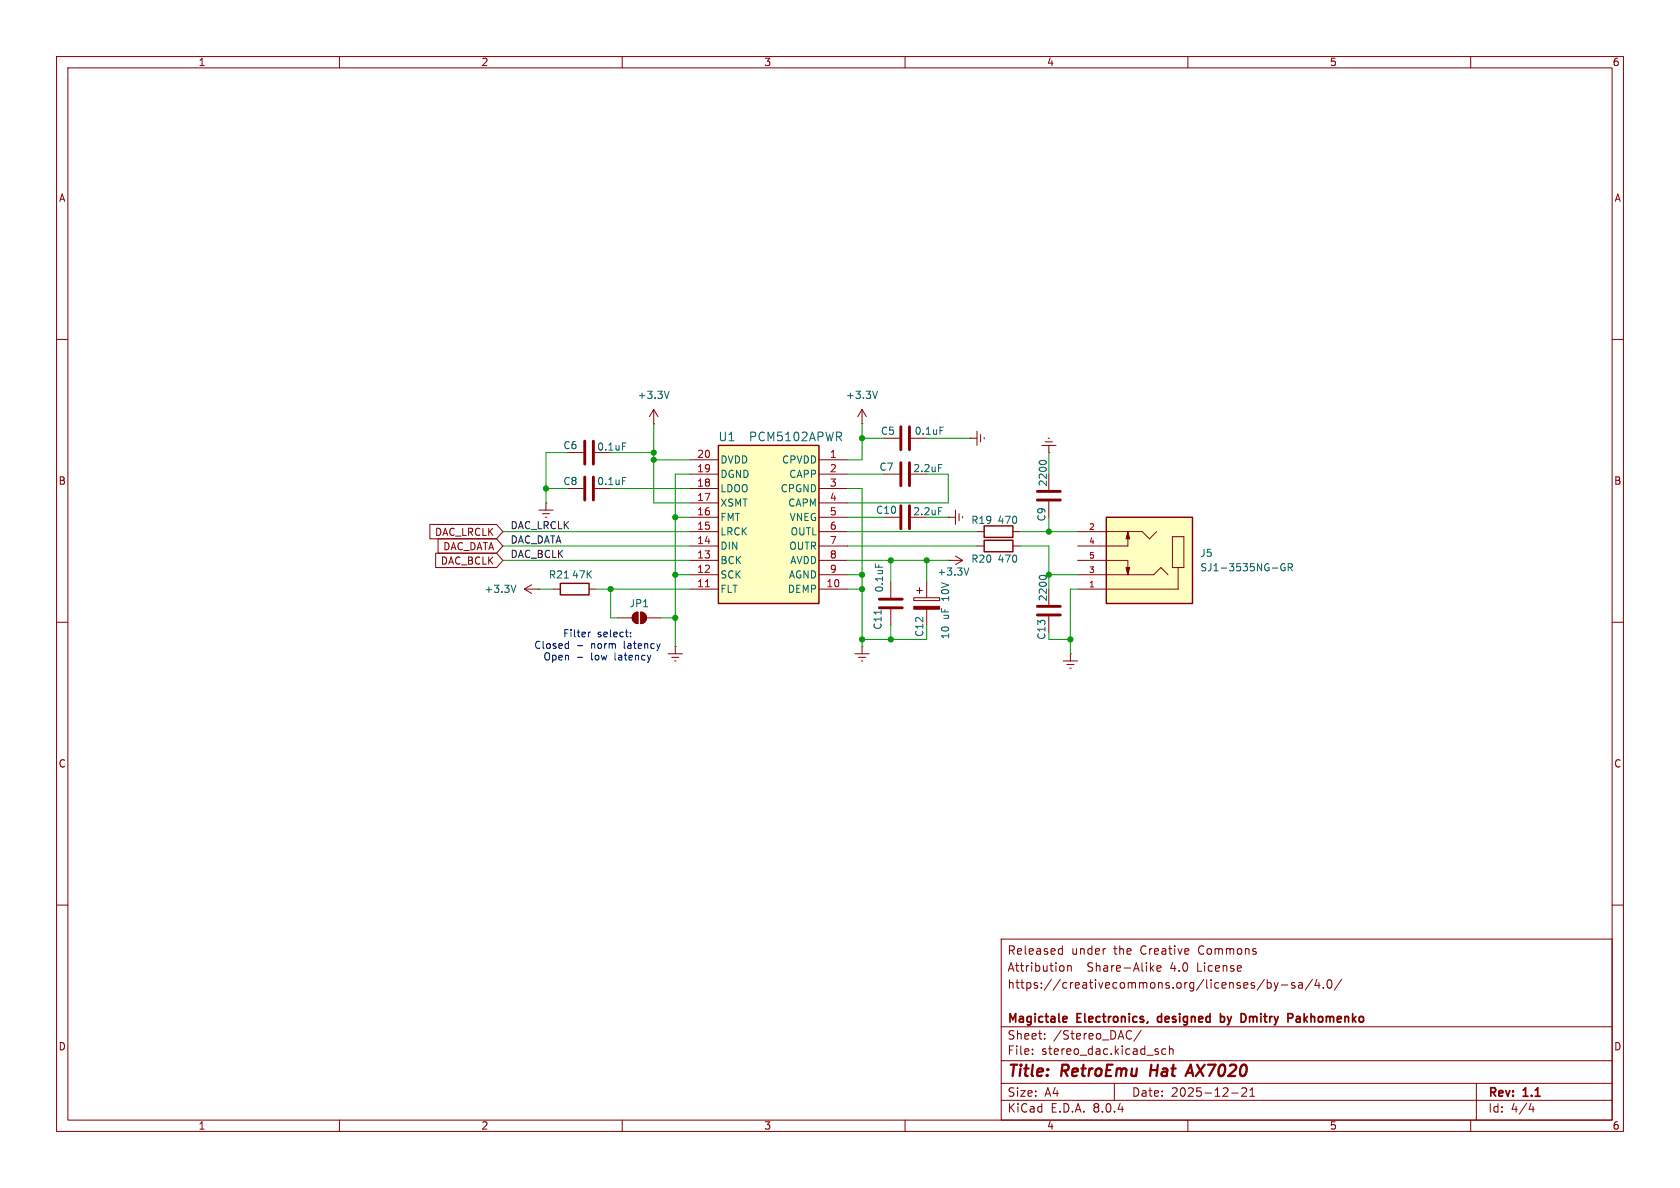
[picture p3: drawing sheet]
<svg xmlns="http://www.w3.org/2000/svg" width="297mm" height="210mm" viewBox="0 0 297 210" stroke-linecap="round" stroke-linejoin="round" font-family="sans-serif">
<g fill="none" stroke="#840000" stroke-width=".18">
<path d="M10 10h277v190h-277zM12 12h273v186h-273zM60 10v2M110 10v2M160 10v2M210 10v2M260 10v2M10 60h2M285 60h2M115.6 74.9h.1M115.6 72.4l-.8 1.3M115.6 72.4v2.5"/>
<path d="M115.6 72.4l.7 1.3M95.2 90.2h2.6M95.9 90.8h1.3M96.4 91.4h.2M96.5 88.9h.1M96.5 88.9v1.3M100.3 80h2.8M156.2 91.4h2.8M167.6 91.4h.1M167.6 91.4h1.3M168.9 90.2v2.5M169.5 90.8v1.3"/>
<path d="M170.2 91.3v.3M10 110h2M151.1 115.6h2.6M151.8 116.2h1.2M152.3 116.8h.2M152.4 114.3h.1M152.4 114.3v1.3M285 110h2M10 160h2M285 160h2M177 166h108v32h-108zM187.4 167.7l.4 .1"/>
<path d="M187.8 167.2v1.5M187.8 168.6l-.4 .1M188 170.8l.1 .2v.4l-.1 .2M188.7 170.8l.3-.1 .3 .1 .1 .9M188.7 170.7v1M195.3 167.7h.2M203.5 171.1l.5 .6M204 170.7l-.6 .6M204.5 171.2l.7-.1v-.3l-.5-.1-.2 .2 .1 .7h.6M223.5 173.1l-1.3 2M224 173.2v1.5M224 173.8l.5-.1 .2 .3v.4l-.1 .2h-.6"/>
<path d="M225.2 173.7l.4 1M225.6 174.7l-.1 .4-.3 .1M226 173.7l-.4 1M226.5 174.1h1.2M228.9 173.8l-.4-.1-.2 .2 .1 .2 .5 .2v.3h-.6M229.6 173.8h.6v.9M230.2 174.1h-.5a.29 .29 0 0 0-.2 .3 .29 .29 0 0 0 .2 .3l.5-.1M232 173.1l-1.3 2M232.8 173.1l-.3 1.1h.9M233.2 173.7v1M234 174.6v.1M234.7 173.3l.3-.1a.81 .81 0 0 1 .5 .6 .81 .81 0 0 1-.3 .8l-.1 .1a.81 .81 0 0 1-.4-1.4z"/>
<path d="M237.2 173.1l-1.3 2M60 198v2M110 198v2M160 198v2M177 194.5h108M177 191.5h108M177 187.5h108M177 181.5h108M182.5 186.3v.1M182.5 185.5v.1M184.7 183.6v.1M184.7 182.8v.1"/>
<path d="M197 191.5v3M200 182.3h.1M200 183.6l-.3 .1M201.7 182.1l-1.2 2M206.1 185.5l-.4-.1-.3 .3v.4l.1 .2h.6M206.7 185.5l.3-.1 .3 .1 .1 .9M206.7 184.9v1.5M210 198v2M217.7 193.2h1.2M219.5 192.4l.6-.1 .2 .1 .1 .3-.9 1.1h.9M221 193.8h.8M221 192.7l.4-.4v1.5"/>
<path d="M260 198v2M261 191.5v6.5M270.7 195l-.4 1.1h.9M271 195.6v1"/>
</g>
<path d="M203.6 188.2l-.3 2M209.6 190.2l.9-2 .4 2M209.8 189.6h1" fill="none" stroke="#840000" stroke-width=".4"/>
<path d="M188.1 179.7l.5 .1v.2l-.7 .2M204.7 179.8v.7M215.8 179.8l.4-.1 .2 .1M215.8 179.2v1.5M220.1 179.4l.2 .4-.2 .7M229.6 179.7l-.4 .1M188.6 180.6l-.5 .1M202.9 180.6l-.1 .2M216.4 180.5l-.2 .2-.4-.1M229.7 180.1h-.4a.29 .29 0 0 0-.2 .3 .29 .29 0 0 0 .2 .3h.4" fill="none" stroke="#840000" stroke-width=".3"/>
<path d="M103.4 78v4M104.9 78v4M159.3 89.4v4.1M160.8 89.4v4.1" fill="none" stroke="#840000" stroke-width=".51"/>
<path d="M110 78.3h.7M118.3 69.2l-.4 1.2M165.9 89.7h.6" fill="none" stroke="#006464" stroke-width=".18"/>
<path d="M127 78.7h17.8v28h-17.8z" fill="#ffffc2"/>
<path d="M127 78.7h17.8v28h-17.8zM174 93h5.1v2h-5.1zM174 95.5h5.1v2h-5.1zM99.1 103.1h5v2.1h-5z" fill="none" stroke="#840000" stroke-width=".25"/>
<g fill="none" stroke="#840000" stroke-width=".18">
<path d="M152.4 74.9h.1M152.4 72.4l-.8 1.3M152.4 72.4v2.5M152.4 72.4l.8 1.3M156.2 77.5h2.8M161 77.5h2.8M184.1 78.7h2.6M184.8 78.1h1.3M185.3 77.5h.2M185.4 78.7v1.3M100.3 86.4h2.8M121.9 81.3h5.1"/>
<path d="M121.9 99.1h5.1M121.9 96.5h5.1M121.9 94h5.1M121.9 91.4h5.1M121.9 88.9h5.1M121.9 86.4h5.1M121.9 83.8h5.1M144.8 81.3h5.1M144.8 99.1h5.1M144.8 96.5h5.1M144.8 94h5.1M144.8 91.4h5.1"/>
<path d="M144.8 88.9h5.1M144.8 86.4h5.1M144.8 83.8h5.1M156.2 83.8h2.8M167.6 99.1h.1M167.6 99.1h2.6M168.9 98.3l1.3 .8M170.2 99.1l-1.3 .7M172.7 96.5h1.3M172.7 94h1.3M179.1 96.5h1.2M179.1 94h1.2"/>
<path d="M185.4 80h.1M185.4 88.6v2.8M92.7 104.1h2.5M92.7 104.1l1.3 .8M94 103.4l-1.3 .7M95.2 104.1h.1M97.8 104.1h1.3M104.1 104.1h1.3M121.9 104.1h5.1M121.9 101.6h5.1M144.8 104.1h5.1M144.8 101.6h5.1"/>
<path d="M157.5 102.9v2.8M157.5 107.7v2.8M161.5 105.7h4.6v.5h-4.6zM162.1 104.4h1M162.6 103.9v1M163.8 102.9v2.8M163.8 107.7v2.8"/>
</g>
<path d="M124.7 103.7h.7" fill="none" stroke="#a90000" stroke-width=".18"/>
<path d="M148.3 77.2l.5 .7M148.7 76.5v.5M155.1 69.2l-.4 1.2M166.2 75.5h.6M110 84.4h.7M154.8 99.7v.6M165.9 82.1h.6M183.7 81.7a.79 .79 0 0 1 1.3 0M91.2 103.4l-.4 1.3M99.8 102.2h.7M155.8 107.9v.7M171.3 100.4l-.4 1.3" fill="none" stroke="#006464" stroke-width=".18"/>
<path d="M159.3 75.4v4.1M160.8 75.4v4.1M103.4 84.3v4.1M104.9 84.3v4.1M159.3 81.8v4.1M160.8 81.8v4.1M183.4 86.9h4.1M183.4 88.4h4.1M155.4 105.9h4.1M155.4 107.4h4.1" fill="none" stroke="#840000" stroke-width=".51"/>
<path d="M161.5 107.2h4.6v.5h-4.6z" fill="#840000" stroke="#840000" stroke-width=".18"/>
<path d="M195.6 91.4h15.2v15.3h-15.2z" fill="#ffffc2"/>
<path d="M195.6 91.4h15.2v15.3h-15.2z" fill="none" stroke="#840000" stroke-width=".25"/>
<g fill="none" stroke="#840000" stroke-width=".18">
<path d="M171.4 77.5h.1M171.4 77.5h1.3M172.7 76.2v2.5M173.4 76.8v1.3M174 77.3v.3M76 92.7h11.8l1.1 1.3-1.1 1.3h-11.8zM77 97.8h10.8l1.1 1.3-1.1 1.2h-10.8zM77.4 95.2h10.4l1.1 1.3-1.1 1.3h-10.4zM190.5 94h11.4l1.3 1.3 1.3-1.3M190.5 99.1h8.9v2.5M199.4 94v2.5h-8.9M207.3 94.9h2v5.4h-2z"/>
<path d="M109.2 109.2h2.6M112.1 108.5l.7-.3v2a1.02 1.02 0 0 1-1-.6 1.02 1.02 0 0 1 .3-1.1zM113.3 108.2a1.02 1.02 0 0 1 1 1 1.02 1.02 0 0 1-1 1zM114.3 109.2h2.5M118.1 115.6h2.5M118.7 116.2h1.3M119.3 116.8h.2M119.4 114.3h.1M119.4 114.3v1.3M185.4 109v2.8M188 116.8h2.5M188.6 117.5h1.3"/>
<path d="M189.1 118.1h.3M189.2 115.6h.1M189.2 115.6v1.2M190.5 101.6h13.5l1.2-1.3 1.3 1.3M208.3 100.3v3.8h-17.8"/>
</g>
<g fill="#840000" stroke="#840000" stroke-width=".18">
<path d="M199.4 94l.3 1.3h-.6z"/>
<path d="M199.1 100.3h.6l-.3 1.3z"/>
<path d="M112.1 108.5l.7-.3v2a1.02 1.02 0 0 1-1-.6 1.02 1.02 0 0 1 .3-1.1z"/>
<path d="M113.3 108.2a1.02 1.02 0 0 1 1 1 1.02 1.02 0 0 1-1 1z"/>
</g>
<path d="M227.1 99.7a.59 .59 0 0 0-.7 .6 .59 .59 0 0 0 .7 .5l.1-.4h-.2M183.7 102a.79 .79 0 0 1 1.3 0M227.7 100.3l.6-.1 .2-.1-.1-.3-.7-.2v1.3M228 100.3l.5 .6" fill="none" stroke="#006464" stroke-width=".18"/>
<path d="M183.4 107.2h4.1M183.4 108.7h4.1" fill="none" stroke="#840000" stroke-width=".51"/>
<path d="M100.1 113.8h.4M100.5 113.4v1.2M100.5 114.6h-.4M102.1 114.1h.9M102.1 116.2h.9M104 111.7v.9M104.4 111.7l-.4 .3M111.5 112.5v.1M111.5 111.8v.1" fill="none" stroke="#0000c2" stroke-width=".18"/>
<g fill="none" stroke="#009600" stroke-width=".18">
<path d="M115.6 74.9v14h6.3M152.4 77.5h3.8M152.4 74.9v6.4h-2.5M163.8 77.5h7.6M88.9 94h33M88.9 96.5h33M88.9 99.1h33M96.5 86.4h3.8M100.3 80h-3.8v8.9M107.9 80h7.7M107.9 86.4h14M115.6 81.3h6.3"/>
<path d="M119.4 91.4h2.5M121.9 83.8h-2.5v30.5M149.9 86.4h2.5v27.9M149.9 91.4h6.3M149.9 83.8h6.3M149.9 94h22.8M149.9 96.5h22.8M149.9 99.1h17.7M157.5 99.1v3.8M163.8 91.4h3.8M163.8 83.8h3.8v5.1h-17.7M163.8 99.1v3.8"/>
<path d="M180.3 94h10.2M180.3 96.5h5.1v7.6M185.4 80v3.8M185.4 91.4v2.6M95.2 104.1h2.6M105.4 104.1h16.5M107.9 104.1v5.1h1.3M116.8 109.2h2.6M119.4 101.6h2.5M149.9 101.6h2.5M149.9 104.1h2.5M152.4 113h11.4"/>
<path d="M157.5 110.5v2.5M185.4 113h3.8M185.4 101.6h5.1M190.5 104.1h-1.3v11.5"/>
</g>
<g fill="#009600" stroke="#009600" stroke-width=".18">
<circle cx="157.5" cy="99.1" r=".46"/>
<circle cx="152.4" cy="113" r=".46"/>
<circle cx="152.4" cy="104.1" r=".46"/>
<circle cx="152.4" cy="101.6" r=".46"/>
<circle cx="152.4" cy="77.5" r=".46"/>
<circle cx="157.5" cy="113" r=".46"/>
<circle cx="115.6" cy="80" r=".46"/>
<circle cx="115.6" cy="81.3" r=".46"/>
<circle cx="119.4" cy="91.4" r=".46"/>
<circle cx="119.4" cy="101.6" r=".46"/>
<circle cx="163.8" cy="99.1" r=".46"/>
<circle cx="185.4" cy="101.6" r=".46"/>
<circle cx="185.4" cy="94" r=".46"/>
<circle cx="189.2" cy="113" r=".46"/>
<circle cx="107.9" cy="104.1" r=".46"/>
<circle cx="96.5" cy="86.4" r=".46"/>
<circle cx="119.4" cy="109.2" r=".46"/>
</g>
<g font-size="2.8" fill="#840000">
<text x="178" y="190.9">Title:</text>
<text x="187.7" y="190.9">RetroEmu</text>
<text x="204.2" y="190.9">Hat</text>
<text x="211.5" y="190.9">AX7020</text>
</g>
<g font-size="2.1" fill="#006464">
<text x="126.9" y="78.2">U1</text>
<text x="132.3" y="78.2">PCM5102APWR</text>
</g>
<g font-size="2.1" fill="#840000">
<text x="178" y="172">Attribution</text>
<text x="178" y="169">Released</text>
<text x="189.4" y="169">under</text>
<text x="192.2" y="172">Share-Alike</text>
<text x="197" y="169">the</text>
<text x="201.8" y="169">Creative</text>
<text x="207" y="172">4.0</text>
<text x="211.9" y="172">License</text>
<text x="212.1" y="169">Commons</text>
<text x="178" y="175">https://creativecommons.org/licenses/by-sa/4.0/</text>
<text x="178" y="184">Sheet:</text>
<text x="178" y="181.2">Magictale</text>
<text x="186.2" y="184">/Stereo_DAC/</text>
<text x="190.5" y="181.2">Electronics,</text>
<text x="205.3" y="181.2">designed</text>
<text x="217" y="181.2">by</text>
<text x="221.3" y="181.2">Dmitry</text>
<text x="230.1" y="181.2">Pakhomenko</text>
<text x="178" y="186.7">File:</text>
<text x="184.1" y="186.7">stereo_dac.kicad_sch</text>
<text x="178" y="196.9">KiCad</text>
<text x="178" y="194.1">Size:</text>
<text x="184.7" y="194.1">A4</text>
<text x="185.7" y="196.9">E.D.A.</text>
<text x="193.3" y="196.9">8.0.4</text>
<text x="200" y="194.1">Date:</text>
<text x="207" y="194.1">2025-12-21</text>
<text x="263" y="194.3">Rev:</text>
<text x="263" y="196.9">Id:</text>
<text x="267.1" y="196.9">4/4</text>
<text x="269.4" y="194.3">1.1</text>
</g>
<g font-size="1.8" fill="#840000">
<text x="35" y="11.9">1</text>
<text x="85" y="11.9">2</text>
<text x="135" y="11.9">3</text>
<text x="185" y="11.9">4</text>
<text x="235" y="11.9">5</text>
<text x="285" y="11.9">6</text>
<text x="10.3" y="35.9">A</text>
<text x="285.3" y="35.9">A</text>
<text x="10.3" y="85.9">B</text>
<text x="285.3" y="85.9">B</text>
<text x="76.8" y="94.9">DAC_LRCLK</text>
<text x="77.8" y="100">DAC_BCLK</text>
<text x="78.3" y="97.5">DAC_DATA</text>
<text x="10.3" y="135.9">C</text>
<text x="285.3" y="135.9">C</text>
<text x="10.3" y="185.9">D</text>
<text x="285.3" y="185.9">D</text>
<text x="35" y="199.9">1</text>
<text x="85" y="199.9">2</text>
<text x="135" y="199.9">3</text>
<text x="185" y="199.9">4</text>
<text x="235" y="199.9">5</text>
<text x="285" y="199.9">6</text>
</g>
<g font-size="1.8" fill="#006464">
<text x="112.6" y="70.7">+3.3V</text>
<text x="149.5" y="70.7">+3.3V</text>
<text x="155.6" y="77.1">C5</text>
<text x="161.6" y="77.1">0.1uF</text>
<text x="99.5" y="79.6">C6</text>
<text x="105.5" y="79.9">0.1uF</text>
<text x="127.3" y="82.1">DVDD</text>
<text x="138.2" y="82.1">CPVDD</text>
<text x="155.4" y="83.4">C7</text>
<text x="161.4" y="83.7">2.2uF</text>
<text x="99.5" y="86">C8</text>
<text x="105.5" y="86">0.1uF</text>
<text x="127.3" y="89.8">XSMT</text>
<text x="127.3" y="87.2">LDOO</text>
<text x="127.3" y="84.7">DGND</text>
<text x="137.9" y="87.2">CPGND</text>
<text x="139.2" y="89.8">CAPM</text>
<text x="139.4" y="84.7">CAPP</text>
<text x="185.3" y="86.1" transform="rotate(-90 185.3 86.1)">2200</text>
<text x="127.3" y="94.8">LRCK</text>
<text x="127.3" y="92.3">FMT</text>
<text x="139.5" y="92.3">VNEG</text>
<text x="139.7" y="94.8">OUTL</text>
<text x="154.8" y="91">C10</text>
<text x="161.4" y="91.3">2.2uF</text>
<text x="171.6" y="92.8">R19</text>
<text x="176.2" y="92.8">470</text>
<text x="185" y="92.3" transform="rotate(-90 185 92.3)">C9</text>
<text x="127.3" y="99.9">BCK</text>
<text x="127.3" y="97.4">DIN</text>
<text x="139.4" y="97.4">OUTR</text>
<text x="139.6" y="99.9">AVDD</text>
<text x="165.6" y="102">+3.3V</text>
<text x="171.6" y="99.7">R20</text>
<text x="176.2" y="99.7">470</text>
<text x="212.1" y="98.7">J5</text>
<text x="212.1" y="101.2">SJ1-3535NG-GR</text>
<text x="85.5" y="105">+3.3V</text>
<text x="96.9" y="102.5">R21</text>
<text x="101" y="102.5">47K</text>
<text x="111.2" y="107.5">JP1</text>
<text x="127.3" y="105">FLT</text>
<text x="127.3" y="102.5">SCK</text>
<text x="139.2" y="105">DEMP</text>
<text x="139.4" y="102.5">AGND</text>
<text x="156.3" y="104.8" transform="rotate(-90 156.3 104.8)">0.1uF</text>
<text x="168" y="106.1" transform="rotate(-90 168 106.1)">10V</text>
<text x="185.3" y="106.4" transform="rotate(-90 185.3 106.4)">2200</text>
<text x="156.1" y="111.4" transform="rotate(-90 156.1 111.4)">C11</text>
<text x="168" y="113.1" transform="rotate(-90 168 113.1)">10</text>
<text x="168" y="109.5" transform="rotate(-90 168 109.5)">uF</text>
</g>
<g font-size="1.8" fill="#a90000">
<text x="123.1" y="83.6">19</text>
<text x="123.1" y="81">20</text>
<text x="146.6" y="81">1</text>
<text x="146.6" y="83.6">2</text>
<text x="123.1" y="88.6">17</text>
<text x="123.1" y="86.1">18</text>
<text x="146.6" y="86.1">3</text>
<text x="146.6" y="88.6">4</text>
<text x="123.1" y="93.7">15</text>
<text x="123.1" y="91.2">16</text>
<text x="146.6" y="91.2">5</text>
<text x="146.6" y="93.7">6</text>
<text x="123.1" y="101.3">12</text>
<text x="123.1" y="98.8">13</text>
<text x="123.1" y="96.3">14</text>
<text x="146.6" y="96.3">7</text>
<text x="146.6" y="98.8">8</text>
<text x="146.6" y="101.3">9</text>
<text x="123.1" y="103.9">11</text>
<text x="146" y="103.9">10</text>
</g>
<g font-size="1.8" fill="#0f0f0f">
<text x="90.2" y="93.6">DAC_LRCLK</text>
<text x="90.2" y="98.7">DAC_BCLK</text>
<text x="90.2" y="96.2">DAC_DATA</text>
</g>
<g font-size="1.8" fill="#0000c2">
<text x="99.5" y="112.9">Filter</text>
<text x="105.6" y="112.9">select:</text>
<text x="94.3" y="114.9">Closed</text>
<text x="96" y="117">Open</text>
<text x="104.6" y="114.9">norm</text>
<text x="104.6" y="117">low</text>
<text x="108.9" y="117">latency</text>
<text x="110.6" y="114.9">latency</text>
</g>
<g font-size="1.8" fill="#009600">
<text x="163.4" y="112.7" transform="rotate(-90 163.4 112.7)">C12</text>
<text x="185" y="113.2" transform="rotate(-90 185 113.2)">C13</text>
</g>
<g font-size="1.4" fill="#a90000">
<text x="192.4" y="93.7">2</text>
<text x="192.4" y="101.3">3</text>
<text x="192.4" y="96.3">4</text>
<text x="192.4" y="98.8">5</text>
<text x="192.4" y="103.9">1</text>
</g>
</svg>
